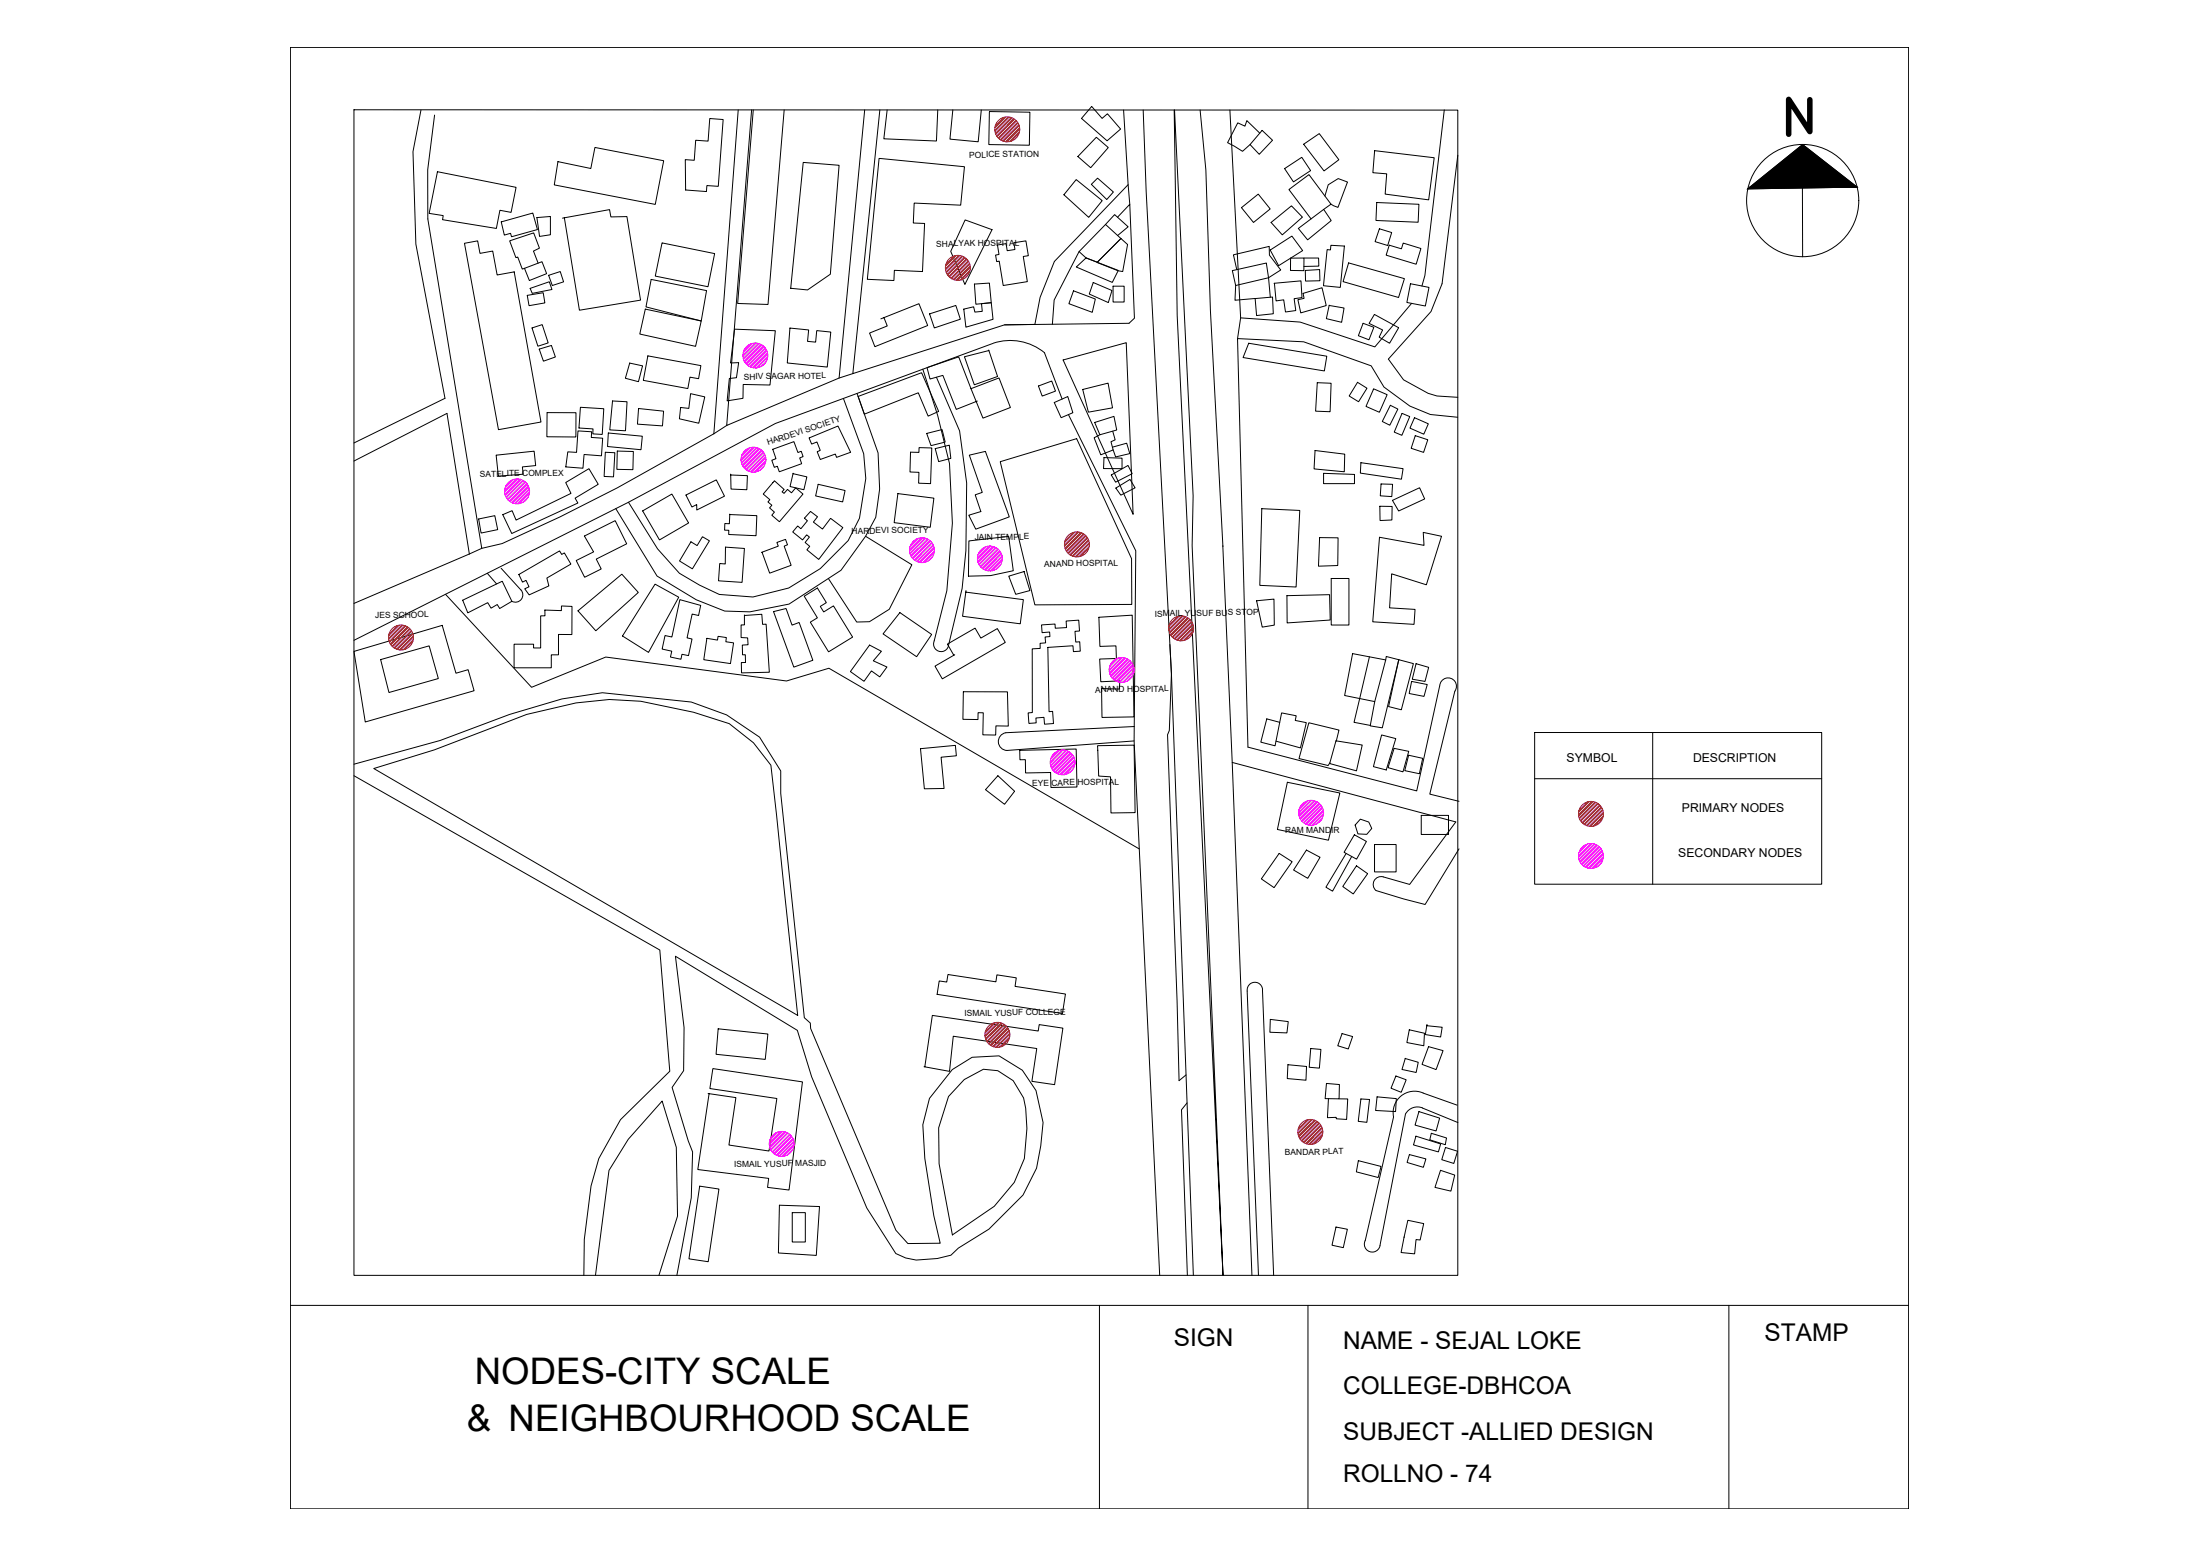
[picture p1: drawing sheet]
<svg xmlns="http://www.w3.org/2000/svg" width="841mm" height="594mm" viewBox="0 0 841 594" stroke-linecap="round" stroke-linejoin="round" font-family="sans-serif">
<!-- layer: 0 -->
<g fill="none" stroke="#000" stroke-width=".38">
<path d="M111 18.1h618.6v558.3h-618.6zM135.3 41.9l422 .2v445.1h-422zM160.9 42.1l-3 15.8 1.1 35.3 11.1 59-34.8 17M166.1 44l-2.6 20.8v18.8l20.7 125.9 7.8-1.8 22-10.2 22-11.1 36.9-20.7M271.3 45.3l5.2 .4-1.9 25.5-4.4-.3-.1 2.3-8-.6-.1-11.6 3.4 .2 .6-7.6 4.7 .3zM282.2 42l-9.3 123.7M287.3 42l-9.5 120.5 43-18.1 9.8-102.4M288 42l-6 73.9 11.6 .4 6.2-74.3M336.4 42l-10.4 100.7 58-18.6 47.6-.6 2.1-1.9-1.8-43.6-4.7 5M339.1 42l-1.2 11 20.1 .9 .5-11.9M364.3 42l-1.2 11.2 10.8 1 1.2-12.2M378.2 42.6l15.5 .3-.2 12.6-15.5-.3 .2-12.3"/>
<path d="M417.3 40.7l4 4.5 2-1.7 5.1 5.8-5.2 4.5-9.8-8.6zM419.1 52.4l4.6 4-6.7 7.7-5-4.3zM429.5 42l1.8 28.6-28.2 29.3-5.5 13.7-2 10.3-11.6 .2M437 42l1.2 31.2 9.6 184.2 8.4 229.8M448.9 42l1.1 78.5 17.5 366.7-11.8-278.7 .4-19-7.1-147.5M458.8 42l2.2 22.9 1.7 53.7 4.8 90.2M470.2 42l4.1 79.4M481.6 50.9l-5-4.8-.7 2.1-2.7-1.3-3.9 7.6 5.7 3.3 2.9-2.6M482.5 49.8l4 3.8-5.1 5.4-3.5-3.8zM498.4 55.1l5.9-4.1 7.5 10-5.6 4.3zM525.5 57.6l22.8 2.7-2.1 16.1-16.7-2.2 .6-7.8-5.3-.4zM552.1 42l-7.4 63.2-1.1 4.1"/>
<path d="M557.3 59.3l-6 49.1-4.3 10.6-16.3 18.2 5.8 7.9 9.4 5.2 3.4 1 8 .5M167.2 65.6l30.1 6-1.9 9.5-4.3-.8-1.3 7-20.6-3.4 .2-1.5-5.3-.9zM213.3 61.8l12.6 2.6 1.5-8.1 26.3 5.1-3.2 16.7-38.6-7.5zM307.1 62l13.7 1.1-3.4 41.7-8.7 6-6.4-.7zM336.1 60.5l-4.5 46.2 10.1 .5 .2-3.9 10.8 .4 .8-18.3-4.4-.2 .4-7.6 17.8 .8 1.4-14.7-32.4-3.2M411.4 68.6l10 8.1-5.2 6.3-9.5-8.6zM419.6 68.1l6 5.2-2.5 2.9-5.9-5.8zM431.3 70.6l.6 7.4M474.6 79.3l6.4-5.1 4.6 5.6-6.4 5.2zM491.1 64.4l6.5-4.3 3.4 5.1-6.5 4.3zM506 80l2.8-2-8.4-11.3-7.7 5.7 8.5 11.2M506.5 74.9l1.3-4.3 3.8-2.4 3.5 1.3-3.6 9.7-2.7-1.2"/>
<path d="M526.3 77.4l16.1 .6-.3 6.9-16.1-.7zM668.1 72.2l21-17 20.8 16.3zM689 71.8l.1 26.3M177.6 92.9l5-.9 .9 4.8 4.9-.9 1.6 9.2 6.6-1.2 10.2 57.3-16.2 3zM191.6 84.8l12.1-3.4 1.8 6.3-9.9 2.8-.4-1.4-2.4 .7zM205.2 83.1l5.2-.4v7l-4.1 .6zM215.7 83.2l5.8 35.3 23.4-3.8-5.2-32-6.2 .2-.5-2.8-18 3.2M253.1 92.8l-2.6 12.7 20.2 4 2.5-12.6-20-4.1M368.9 84l10.3 3.7-10.3 21-5.5-12.7zM381.3 93.6l.6 3.6-1.3 .2 .4 2.5 1-.1 1.5 9.3 9.2-1.5-1.5-9.6 1.9-.3-.9-5.7-4.6 .7 .4 2.6-3 .5-.4-2.7-3.2 .5M412.5 96.1l-9.5 18.5-.7 9.3M422.6 85.8l5.9 5.3-9 9.1-4.3-1.7-2.7-2.4z"/>
<path d="M422.6 85.8l3.5-3.8 5.2 4.6-4.1 3.4M428.5 91.1l2.6 2.3-1.9 10.3-1.7-.3-8.1-3.1zM485.6 95.5l8.3-5.3 4.1 5.5-9.2 5.8zM485.9 85l7.8-6.4 4.2 4.4-7.7 6.7zM493.4 98.6h5.1l-.1 4.8-5.1-.1zM496.3 87.3l9.7-7.3 2.9 4.3-9 7.3zM498.5 98.6h5.6l.1 3.1-5.8 .1M508.8 93.7l5.1 .3-1.5 15.8-6.5-.6 1.4-13.8 1.3 .1zM527.3 87.4l4.7 1.4-1.5 5-4.8-1.5zM531.1 93.7l4.6 1.4 .7-2.2 6.8 2-1.8 6.1-11.5-3.5zM200.5 102.5l6.7-2.5 1.8 4.5-6.6 2.7zM201.6 112.8l6.1-1 .6 3.9-6.1 1.1z"/>
<path d="M202.7 110.2l7.3-2.6 1 3-7.5 1.5zM205.7 100.5l-1.8-4.6 2.3-1.1-2.2-5.8-9.2 3 2.4 6.4 .7-.2 1.8 4.6 .8-.3M209.7 105.2l4.5-1.5 1.2 4-4.3 1.4zM246.7 118.1l21.4 4.5-2.2 9.7-21.3-4.7zM248.9 106.8l21.2 4.2-2 11.6-21.2-5.4zM355.4 119.9l10-3.2 1.7 5.2-9.9 3.4zM368.4 118.1l3.8-.9 .5 2 2.8-.3-.3-2.9 3.7-.4 .7 6.4-10.4 3zM372.5 108.5l5.7-.4 .7 7.5-5.8 .6zM410.4 111.1l8.3 3.1-1.2 5.1-8.9-3.3zM411.5 102l3.7-3.5 12.3 4.8-2.3 4.6zM417.9 107.9l7.2 3.1-1.4 4.6-7.3-3.3zM425.5 109.3h4.2v6.1h-4.2z"/>
<path d="M471.1 103.4l1.3 5.7 12.5-3-.8-5.6-12.9 2.9M472.4 109.1l-.3 5.6 7.7-.7M472.8 103l-1.3-5.6 13.7-3.3 .1 3.4 4.3 5.7-4.7 2.9 .7 7.5M479.7 114.1l6.8-.6 .3 6.4-6.4 .7-.6-6.5M487.1 108.2l10.2-.9 .4 6.4-3 .4 .7 4.5-4 .6-.7-4.7-2.9 .5-.6-6.8M498.2 112.1l7.2-2.2 1.6 6.8-9.7 2.8-1.1-5 2.3-.5zM499 103.3l5.5-.3 .1 4.3-5.5 .1zM508.1 116.6l-1.1 5.1 5.9 1.4 .9-5.4-5.7-1M515.5 100.4l21.4 6.1-2.3 7.2-21.2-6.1zM539.2 108.4l7.1 1.4-1.4 7.1-7.1-1.3zM539.6 115.9l-14 16.6-28.6-9.5-22.7-1.6M203.4 125.3l3.9-1.3 2.3 7-4 1.3z"/>
<path d="M206.1 133.4l4.7-1.4 1.5 4.4-4.6 1.6zM240.7 138.7l4.9 1.1-1.5 6-5-1.3zM247.7 136l20.2 3.7-.8 5-3.3-.6-.9 4.3-17-3.1zM280.8 125.8l15.6 .6-2 20.7-10.3-.2-.1 5.3-6 .9 .8-8.5 2.7-.3 .9-5.8-3.1 .2zM302 125.3l7.1 .8-.4 4.3 3.1 .3 .4-4.4 5.4 .6-1.4 13.3-15.2-1.5zM337.9 121.4l1.3 3.1-6.8 2.7 2 5.2 20.2-8-3.3-8.4-14.6 5.8M378 133.7l3.4 10.1-8.9 3.2-3.8-10.7 9.3-2.4M379.5 131.2l-83.1 30.6-56.1 30.1-105 52.7M379.7 131.1a20.7 20.7 0 0 1 19.6 3.7M399.3 134.8l6.7 17.7M406.4 137.5l24.1-6.6 2.7 65.6zM474.3 121.4l-1.2 8"/>
<path d="M477.4 131.1l29.8 5-.9 5.6-31.1-5.1zM521.1 123.5l4.1 1.5-1.9 4.8-4-1.5zM525.4 120.1l9.3 5.1-3.5 5.9-4-2.3 1.3-2.7-5.1-2.5zM209.1 157.6v9.3h11l.1-9.2-11-.1M221.9 155.6l8.9 .6-.6 9.8-3.6-.2 .1-1.9-5.4-.4zM234.2 153.2l5.5 .3-.6 11.1-6-.4zM244.1 156.1l9.6 1-.4 5.6-9.6-.7zM264 150.4l5.4 1.2-2.3 10.1-7.4-1.7 .6-4.3 3 .3zM322.4 152.2l7.8 21.1 .8 9.5-2.4 15.2-4.4 8.5-10.6 10.7-12.1 7.4-13.7 3.5-12.8-1-7.6-3.6-7.7-4.5-8.3-9.3-11.1-17.8M326 142.7l-5.2 1.7M327.6 150.3l8.1 22.7 .6 13.8-1.5 10.8-3.9 7.3-9.4 13-19.9 12.9-14.9 3-9.7-.3-10.8-4.4-15-9-15.8-25.8M328.1 151.5l24.2-9.1 6.5 14.8-4 1.8-3.8-8.9-20.6 8.1z"/>
<path d="M352.8 141l5.7 17.7 4.5 18.4 1.1 22.8-2.1 25.8-4.8 19.1a2.88 2.88 0 0 0 1.6 4 2.88 2.88 0 0 0 3.8-2.1l5.2-21.9 1.4-14.4 .3-25.8-2.7-20-8.8-20.5M371.2 148.5l10.7-4.1 4.4 11.3-10.5 4.1-9.3-23.5-12.1 4.1 1.1 4.4 4.9-1.4 5.2 13 8-3.2M397 147.5l5.1-1.9 1.4 3.8-5.1 1.9zM403 153.8l5.2-2.3 1.9 6.2-4.4 1.9zM408.4 158.4l25.8 52-.7 72.7 9.8 204.1M413.9 148.8l2.2 8.7 9.2-1.7-1.7-9.4-9.8 2.4M503.6 146.2l5.3 .2-.4 10.9-5.6-.2zM519 146l3.6 2.3-3.2 5.2-3.6-2.2zM525.1 148.5l5.2 2.3-3 6.7-5.1-2.2zM531.5 154.8l2.9 1.5-3.1 6.2-2.9-1.5zM536 158l2.9 1.2-3 7.1-2.9-1.2zM540.8 159.5l-1.8 4.1 5.3 2.3 1.7-4-5.3-2.3"/>
<path d="M557.2 159.4l-10.4-1-7.8-3.3-9.9-7.2-4.9-8.1-25.8-9.2-25.3-1.2 4 156 64.5 16.8 8.7-40.1M135.3 176.1l35.6-18.2 8.5 53.8M189.8 173.9l14.4-1.5 .6 5.5-5.1 .5 .3 2.8-9.5 .7zM221 164.6l5.2 .4-.2 2.1 4.4 .3-.5 6.7-6.6-.5-.4 5.3-6.6-.5 .8-5.8 3.3 .2zM231.4 172.8l3.6 .2-.5 9.2-3.6-.2zM232.6 165.4l12.9 1.3-.5 5.1-12.7-1.2zM236 172.3l6.1 .2-.2 6.9-6.1-.1zM277.8 162.5l-4.9 3.2M295.4 171.6l8.1-2.9 1.5 4.2 1.3-.5 .7 2-1.3 .5 .8 2.3-8.6 3-.7-2.1-1.2 .4-1-2.7 1.6-.6zM309.4 167.3l11-4.5 4.8 10-5.4 1.9-.5-1.2-5.7 2-1.2-2.9 1.2-.5-1.3-3.2-2 .8-1-2.4M348.1 172.7l-.2 7.6 3.4 .2-.1 4.1 4.5 .2 .5-13.7-4.9-.1v1.8l-3.2-.1M354.3 165.6l5.8-1.5 1.2 4.8-5.4 1.4z"/>
<path d="M357.5 171.4l5.4-1.3 .6 5-4.7 1.2zM370.6 173.9l6.1-1.4 9.1 25-12.8 4.7-2.7-5.4 4.7-1.4-2.2-6.4 2.7-.9zM382.4 176.4l29.2-8.8 21 45.8 .1 17.5-37.1 .2zM418.5 161.4l7.3-2.3 1.1 5.2-6.4 1.8zM422 174.8l6.9 .2v4.1l-7-.1zM425.3 170.8l5.4-1.5 1.2 4-5.4 1.3-1-2.7M425.4 164.7l.9 3.3-1.6 .8 .8 3.1-4.7 1.9-2.5-6.6 2.2-1.1M502.7 172.1l11.4 1.4-.2 6.7-11.6-1.1zM520.2 176.8l16.2 2.3-.7 4-15.7-2.4zM541 166.4l4.8 1.6-1.6 4.8-4.7-1.5zM183 198.3l6.2-1.3 1.1 5.3-6.4 1.4zM192.2 196.6l3.6-1.5 1.5 3.6 21-10.2-2-4.2 8.8-5.2 3.6 5.9-8.8 5.3 1 1.9-25.3 11.6z"/>
<path d="M245.7 195.2l11.2-6.4 6.3 11-11.1 6.5zM262.2 189.1l11.6-5.8 3.2 6.3-10.6 5.2-.1-2-1.8 .9zM279 196.4l-.2 3.7-1.7-.1-.1 2.6h1.6v1.6l10.4 .5 .3-7.7-10.3-.4M279.3 181.1l.2 5.7 6 .3 .2-5.4-6.3-.2M296.1 183.7l3.7 3.3-.8 .9 .7 .6 1.3-1.5 1.6 1.3 1.6-1.9 2.8 2.4-9 10.5-3-2.5 1.1-1.1-1.9-1.7 .9-1-1.5-1.2 .7-.9-2.5-2.1zM303.2 180.8l-1.2 5.1 5.3 1.2 1.2-4.9-5.3-1.2M309.9 195.4l2.6 2-1.5 2.1 3.4 2.6 3.1-4.1 4.7 3.6-9.2 12.1-4.5-3.7 1.1-1.3-1.8-1.5 1.6-2-1-.9-1.6 2-3.8-3.1 1.9-2.3 1.3 1.1 2.5-3-1.2-1zM312.8 185l10.3 2.4-1 4.4-10.3-2.3zM343.3 188.6l13.7 1.7-1.4 11.2-13.8-1.8zM424.8 181.5l6.4-3.7 1.6 3.2-6.3 3.2zM426.6 186.5l5.4-3.3 1.9 3.2-5.4 2.8zM482.4 194.3l14.5 .7-1.4 29.3-13.9-.7z"/>
<path d="M506 180.8l11.8 .5v3.5h-11.8zM527.5 193.4l4.7 .1-.1 5.2-4.5 .2zM528 184.9l4.4 .1-.3 4.7-4.4-.3zM532.3 191.2l10.4-4.9 1.9 4.3-9.9 4.6zM179.4 211.7l-44.1 18.8M184.2 209.5l-4.8 2.2M186.3 219l3.5 4.1M191.6 217.1l7.5 8.3M198.3 219.5l15.6-9 .8 1.3 1-.6 2.5 4.3-9.1 5.3 .7 3-7.5 3.5-1.7-2.4 1.6-.7-1.1-2.5-1.4 .7zM223.4 204.8l11.8-5.9 4.4 8.9-11.7 5.8 1.9 3.8-6.3 3.1-3.2-6.3 6.6-3.4zM264.1 207l2.4 1.4 2-3.4 2.7 1.6-6.5 10.7-4.9-3zM277.3 209l7.3 .5-.9 13-9-.6 .4-6.6 2.2 .2z"/>
<path d="M291.3 211l2.9 8 8.2-3-2.6-7.4 1.2-.5-.7-2-3.3 1.1 .5 1.4-6.3 2.4M330.9 204.9l17.7 10.9-8.6 17-7.6 4.7-4.9 .1-10.8-16.6M370.4 206.7l15.2-1.8 1.8 13.1-8.8 1.9-8.4 .2zM391.5 218.3l2.2 7.3-5.4 1.5-2.7-7 6-1.8M467.5 208.5l3.6 82.8 7.5 195.9M504.5 205.4l7 .1-.1 10.6-7.4 .2zM527.4 205.3l17 3.1-.3-5 7 1.5-5.8 18.5-13.3-4.2-.8 13 9.7 .6-.3 5.7-15.8-.9zM170.3 227.1l32.9 35.5 28.4-11.6 69.1 9.2 16.2-4.9 118.6 69M176.9 229.3l15.1-7.2 3.7 7.6-4.7 2.8-.9-1.5-2.4 1.4-1.2-2.2-7.7 3.9zM199.1 225.4a2.82 2.82 0 0 1 .2 3.6 2.82 2.82 0 0 1-3.6 .7M208.3 233.1l6.3 .2v-1.8l4.1 .2-.1 10.7h-5.1v7.8h-2.8v4.9h-14.2v-9h7.5v1.5h2.7v-12.3h1.6zM221 233.4l16.7-14 6.3 6.9-16.2 14.7z"/>
<path d="M250.4 223.2l9.1 5-11.6 21-9.9-6.2zM259.9 229.1l8 2.2-.8 3.8-2.5-.5-1.9 9.1 1.9 .4-1.4 6.4-2.5-.5-.4 1.9-4-.9 .5-2.2-3.7-.8 1.1-5.2 2.7 .6zM284.6 234.9v3.8h-1.3v4.9l2.5 .1 .2 2.6-2.2 .2 .1 3.7 1-.1 .1 3h-1.6l.1 4 10.6-.3-1.2-18.4-1.4 .1-.3-3.8-6.6 .4M295.7 233.7l4.8-1.2 2.3 6.3 2.7-1 5.2 14.5-7.2 2.6zM307.4 227.8l5.1-3.2 3.4 5.6-2.3 1.5 1.3 2.1 3.7-2.3 7.3 11.9-9.1 5.6-7-11.3 2.7-1.7zM344 234l12.2 8.4-5.8 8.5-12.8-8.7zM369.3 225.6l-1.3 9.8 22 2.9 1.2-9.2-22-2.9M398.2 238.7l5.1-.3 .1 1.6 4.3-.2-.1-2.5 4.8-.4 .3 4.2-1.8 .1 .3 4.1 1.6-.1 .2 3.6-2.6 .1-.2-2.2-9.6 .6 .4 24.6 1.4-.1 .3 4.6-3.4 .3-.2-2.6-3.1 .2 .1 1.9-2.8 .2-.3-4 1.6-.2v-24.3l3.1-.2-.1-1.9 2.1-.2-.2-2.2 1.9-.2-.2-1.7-2.8 .2zM420.1 235.8l12.7-.8 .7 38.9-12.2 .2-.2-11.1 6.8 .3 .2-3.2-7.3 .4-.4-8.7 6.4-.2-.2-4.9-6.1 .3zM480.4 229.5l6.6-.6 .1 9.9-4.6 .8zM492 227.6l16.3-.4 .2 9.7-16.4 1.1zM508.9 221h6.8v17.8h-6.8z"/>
<path d="M135.3 248.9l33.8-10 5.2 18.3 4.7-1.4 2.2 8.1-41.6 11.9zM145.5 252l18.6-5.3 3.5 12.5-18.9 5.4zM270.2 243.9l4.1 .6 .2-1.4 3.2 .5-.2 1.6 2.9 .4-1.2 7.9-10.2-1.5zM332.4 246.5l4.5 2.3-3 3.7 5.2 2.3-2.8 3.8-3.2-2.3-2.8 4-5.2-3.7zM365 250.1l-7.6 4.4 2.8 4.9 24.1-14-3-5.3-6.3 3.7-2.2-3.8-10.6 6.1 2.4 4.2M447.2 246.2l.6 11.2-.8 21.7-.7 1.6 3.7 101.6 .7 30.6 2.7-2.2M517.1 249.7l12.6 2.4-4.2 15.9-11.5-2.3zM523.5 250.9l-5.9 25.1 6.2 1.1M529.7 252.1l.2-1.3 4.8 1.2-6.3 26.1-4.6-.8 1.7-9.3M534.7 252l5.6 1.5-4.6 17.7-4.9-1.3zM541.3 253.6l4.9 1.4-1.4 5.3-4.9-.8zM368.3 264.3h16.8l.4 13.1-4.8-.1-.1 3.5-4.9-.1 .2-8.4h-2v2.6l-5.8-.1z"/>
<path d="M433.6 277.6l-49.1 2.3a3.4 3.4 0 0 0-2.8 3.6 3.4 3.4 0 0 0 3.3 3.2l48.5-3.6M484.3 274.6l4.9 1.4-1.8 8.9-5.4-1.4zM489.2 276l.7-3.6 5.6 1.1-.4 1.7 4.3 .9-2.3 9.6-9.3-2.5M539.6 260.3l6 1.2-1.2 4.6-5.7-1.1zM550.4 262.1a3.2 3.2 0 0 1 4.3-2.9 3.2 3.2 0 0 1 1.4 4.9l-9.5 39.3 11.2 2.7M586.7 279.9h109.7v57.9h-109.7zM631.8 279.9v57.9M135.3 292l32.9-9.1 26.6-9.9 20-6 15.5-2.3 34 3.5 13.5 4.9 12.6 8.5 8.1 12.9v8.6l9 85.7 2.3 2 .1 2.1 32.6 77.1 4.6 5.1 12.3-.1-2.4-10.6-3.5-21.8-.7-12.9 2.5-10.1 8.7-11 7.6-4.7 10.3-.5 8.9 5.5 5.2 7.7 2.8 12.3-.9 8.9-1.6 8.5-5.2 10.3-13 13-11.7 7.2-2.9 2.7-5.2 1.3-8.1 .6-4-.8-3.8-1.7-11-17.4-21.1-50.1-5.5-17.8-46.6-28.3 3.3 27.3-.2 16.5-4.4 6.3 6.2 20.5 1.7 4.2-.5 17.5-5.5 29.6M135.3 296.4l116.9 66.6 3.8 46.3-18.8 18.5-8.3 14.8-3 10.5-2.5 20.4-.2 13.7M142.9 293.6l23.1-7.1 35.3-13.5 18.9-4.5 12.7-1.3 12.1 .7 20.1 4.2 13.7 4.4 9.3 7.3 6.6 8.5 10.2 95.6zM351.8 286l13.4-1.2 .4 3.9-5.8 .6 1.1 11.9-7.5 .2zM381.5 296.4l6.4 5.9-3.9 5-7.3-5.6z"/>
<path d="M389.8 286.7l21.6-.5 .3 14.5-9.9 .1-.2-5.7-9.5 .2-.1-5.1-2.1 .1zM419.6 284.9l13.9-.2 .4 25.8-9.2 .1-.2-13.8-4.5-.3zM471.1 291.3l85.4 22.7-17.6 23.9-10.1-2.9a3 3 0 0 0-3.5 1.5 3 3 0 0 0 .7 3.7l10.6 3.2 8.2 2.2 13-21.3M492.1 298.9l20.1 4.1-4.4 18-19.5-4.1zM510.7 283l10.1 1.6-2.2 9.9-10.3-2.8zM510.9 283.1l1-4.2-11.5-2.8-3.8 13.7 11.1 2.7 .7-1.1M528.2 280.8l5.4 1.4-3.7 12-4.9-1.3zM532.9 285.9l5.6 1.1-2.2 7.9-5.7-1.6zM538.5 288.5l5.4 1.2-1.3 5.9-5.6-1.2zM586.7 297.5h109.7M517.8 318.9l4.6 2.6-3.8 6.7-4.8-2.6zM520 313l3.3 1.1 1.1 2.4-1.9 2.3-3.4-.2-1.1-3.4z"/>
<path d="M543.3 311.5h10.4v7.3h-10.4zM489 326l5 3.2-6.9 9.9-4.9-3.3zM499.4 324.8l5.2 2.7-4.7 8.1-5.4-3.2zM514.6 326l-7.7 12.9 2.5 1.6 7.3-13.3M518.6 330.8l4.2 3-5.5 7.7-4-2.8zM525.5 322.7h8.2v10.4h-8.2zM359 374.8l2.9 .4 .5-2.9 18.3 2.8 .4-2.7 7.4 1.2-.5 3.2 19.3 3-1.1 7.4-48-7.3zM274.5 393.1l19.1 1.9-1.1 9.7-18.8-1.9zM485.6 389.5l6.9 .8-.5 4.3-6.5-.2zM513.1 394.9l4 1.1-1.7 4.8-4-1.3zM538.7 393.4l5.8 1.3-.2 4.8-6.5-1.2zM545.5 391.4l-.6 3.9 5.8 .9 .6-3.7-5.9-.6"/>
<path d="M546.1 399.9l5.6 1.5-2.7 7.2-5.4-2zM270.7 417.8l10.6 1.5-2.6 18.2 15.3 2.2 3-20-25.6-3.8 1.1-7.7 34.3 5.1-5.2 41.3-8.2-1 .4-3.4-27-3.4 4.3-29M353.2 407.5l9.8 1.8 1.4-13.4 31.9 4.7-1.8 12.5 8.7 1.3 3.1-21.6-9-1.4-.4 2.5-40.5-6-2.9 19.7M368.6 412.4l7.3-3.9 5.5 .6 5.9 3.8 4 6.6 .8 3.9 .5 7.8-1 11.4-3.9 9.1-7.6 9.2-16 10.9-5.1-27.2-.2-13.7 3.8-12zM492.4 406.8l7.1 .6-.2 5.3-7.2-.6zM501.1 400.6l3.9 .3-.6 7.2-3.9-.4zM507.1 413.9l4.9 .4-.1 5.5-5.3-.1zM507.8 419.7l-.3 7.3 3.3-.1 .1 .5 3.9 .3 .4-7.9h-3.3M520.2 419.8l3.4 .3-1.1 8.7-3.3-.4zM526.4 419l7.4 .7-.3 5-7.6-.4zM533.6 411.1l4 1.4-1.9 4.8-3.9-1.6zM537.2 404.3l-1.2 4.3 5.4 1.1 .8-3.9-5-1.4"/>
<path d="M544 417.6l13 4.6M544 417.6a8.2 8.2 0 0 0-11.3 9.1l-10.8 47.3M453.8 421.4l-2.1 2.6 2.2 63.2M537.3 425.5l-9.7 50.4a3 3 0 0 1-4 2.3 3 3 0 0 1-1.7-4.2M537.4 425.5a5.2 5.2 0 0 1 6.4-2.2l13.5 5.6M541.3 434.1l9.4 2.9-.8 3.1-9.5-2.7zM542.4 424.7l7.9 2.5-1.3 4.9-8.1-2.3zM547.2 433l5.8 1.7-.5 2.6-5.9-1.8zM552.6 438.4l4.6 1.4-1.4 4.7-4.6-1.5zM267.5 453.2l7.3 1.1-4.1 27.7-7.3-1.1zM519.3 443.4l8.7 2.2-1.1 4.3-8.4-2.2zM538.8 441.1l6.3 1.7-1 3.2-6.2-1.9z"/>
<path d="M550.7 447.1l5.4 1.8-1.4 6.2-6.1-1.5zM298 460.4l15.3 .6-1.2 18.6-14.5-.9zM302.9 463.3h5v11.2h-5zM510.7 468.8l4.4 .8-1.6 7.1-4.3-1zM538.2 466.2l6.1 1.3-1.4 6.2-1.6-.1-.5 5.4-5.2-.5zM111 498.7h618.6M227.6 487.2l5.2-40 7.4-11.9 12.9-14.6 5.4 17.6 .5 26.3-7.1 22.6M420.3 498.7v77.7M481.1 487.2l-4.3-108.6a2.94 2.94 0 0 1 2.6-3.3 2.94 2.94 0 0 1 3.3 2.8l4.2 109.1M500 498.7v77.7M660.9 498.7v77.7"/>
<circle cx="689.1" cy="76.6" r="21.4"/>
</g>
<g fill="none" stroke="#991b1e" stroke-width=".38">
<path d="M383.8 44.9l-3.4 3.3M384.4 44.7l-4.1 4.1M385.4 44.7l-5.1 5.1M385.8 44.7l-5.5 5.5M386.6 44.9l-6.1 6.1M386.9 45.1l-6.2 6.2M387.5 45.4l-6.5 6.5M387.8 45.6l-6.6 6.6M388.3 46l-6.7 6.7M388.5 46.3l-6.7 6.6M389 46.8l-6.6 6.6M389.1 47.1l-6.4 6.5"/>
<path d="M389.5 47.7l-6.2 6.2M389.6 50.9l-3.1 3.1M389.6 48l-6 6M389.7 50.2l-3.9 3.9M389.8 48.8l-5.4 5.4M389.8 49.3l-5 4.9M364.9 97.8l-3.4 3.3M365.5 97.6l-4 4.1M366.5 97.6l-5.1 5.1M366.9 97.6l-5.4 5.5M367.7 97.9l-6.1 6M368 98l-6.2 6.2"/>
<path d="M368.7 98.3l-6.6 6.5M368.9 98.5l-6.6 6.6M369.5 98.9l-6.8 6.7M369.7 99.1l-6.8 6.8M370.1 99.7l-6.6 6.6M370.3 100l-6.6 6.5M370.6 100.6l-6.2 6.2M370.7 103.8l-3.1 3.1M370.7 101l-5.9 5.9M370.9 103.2l-3.9 3.8M370.9 101.7l-5.4 5.4M370.9 102.1l-5 5"/>
<path d="M410.4 203.4l-3.4 3.3M411 203.3l-4.1 4M412 203.2l-5.1 5.1M412.4 203.3l-5.4 5.4M413.1 203.5l-6 6M413.5 203.6l-6.2 6.2M414.1 203.9l-6.5 6.6M414.4 204.1l-6.6 6.7M414.9 204.5l-6.7 6.8M415.2 204.8l-6.8 6.7M415.6 205.3l-6.6 6.6M415.8 205.6l-6.5 6.5"/>
<path d="M416.1 206.2l-6.2 6.2M416.2 206.6l-6 5.9M416.2 209.4l-3.1 3.1M416.4 207.4l-5.4 5.3M416.4 208.8l-3.9 3.9M416.4 207.8l-4.9 5M152 239l-3.3 3.3M152.6 238.9l-4 4M153.6 238.8l-5.1 5.1M154 238.9l-5.4 5.4M154.8 239l-6 6.1M155.1 239.2l-6.2 6.2"/>
<path d="M155.8 239.5l-6.6 6.6M156.1 239.7l-6.7 6.6M450.3 235.5l-3.4 3.3M450.9 235.4l-4.1 4M451.8 235.3l-5 5.1M452.3 235.4l-5.5 5.4M453 235.6l-6 6M453.4 235.7l-6.3 6.2M454 236l-6.6 6.6M454.3 236.2l-6.7 6.7M454.8 236.6l-6.7 6.8M455.1 236.8l-6.8 6.8"/>
<path d="M455.4 237.4l-6.6 6.6M455.6 237.7l-6.5 6.5M455.9 238.3l-6.1 6.2M456.1 238.7l-6 5.9M456.2 239.4l-5.3 5.4M456.3 239.9l-5 4.9M156.6 240.1l-6.8 6.8M156.8 240.4l-6.7 6.7M157.2 240.9l-6.6 6.6M157.4 241.2l-6.5 6.5M157.7 241.8l-6.2 6.2M157.8 242.2l-5.9 5.9"/>
<path d="M157.8 245l-3.1 3.1M158 244.4l-3.9 3.9M158 242.9l-5.4 5.4M158 243.4l-4.9 5M456.1 241.5l-3.2 3.1M456.2 240.9l-3.9 3.9M606.9 306.4l-3.3 3.3M607.5 306.3l-4 4M608.5 306.2l-5.1 5.1M608.9 306.3l-5.4 5.4M609.7 306.4l-6.1 6.1M610 306.6l-6.2 6.2"/>
<path d="M610.7 306.9l-6.6 6.6M610.9 307.1l-6.6 6.6M611.5 307.5l-6.8 6.8M611.7 307.7l-6.7 6.8M612.1 308.3l-6.6 6.6M612.3 308.6l-6.5 6.5M612.6 309.2l-6.2 6.2M612.7 312.4l-3.1 3.1M612.7 309.6l-5.9 5.9M612.9 311.8l-3.9 3.9M612.9 310.3l-5.4 5.4M612.9 310.8l-4.9 5"/>
<path d="M380 390.8l-3.3 3.3M380.6 390.6l-4 4.1M381.6 390.6l-5.1 5.1M382 390.6l-5.4 5.5M382.8 390.8l-6.1 6.1M383.1 391l-6.2 6.2M383.8 391.3l-6.6 6.5M384 391.5l-6.6 6.6M384.6 391.9l-6.8 6.7M384.8 392.2l-6.7 6.7M385.2 392.7l-6.6 6.6M385.4 393l-6.5 6.5"/>
<path d="M385.7 393.6l-6.2 6.2M385.8 396.8l-3.1 3.1M385.8 393.9l-5.9 6M386 396.2l-3.9 3.8M386 394.7l-5.4 5.4M386 395.2l-4.9 4.9M499.7 427.9l-3.4 3.3M500.3 427.8l-4.1 4M501.2 427.7l-5 5.1M501.7 427.8l-5.5 5.4M502.4 428l-6 6M502.8 428.1l-6.3 6.2"/>
<path d="M503.4 428.4l-6.6 6.6M503.7 428.6l-6.7 6.7M504.2 429l-6.8 6.8M504.4 429.2l-6.7 6.8M504.8 429.8l-6.6 6.6M505 430.1l-6.5 6.5M505.3 430.7l-6.2 6.2M505.4 431.1l-5.9 5.9M505.4 433.9l-3.1 3.1M505.6 431.8l-5.3 5.4M505.6 433.3l-3.9 3.9M505.6 432.3l-4.9 4.9"/>
<circle cx="385.1" cy="49.4" r="4.8"/>
<circle cx="366.2" cy="102.3" r="4.8"/>
<circle cx="411.7" cy="208" r="4.8"/>
<circle cx="153.3" cy="243.6" r="4.8"/>
<circle cx="451.5" cy="240" r="4.8"/>
<circle cx="608.2" cy="310.9" r="4.8"/>
<circle cx="381.3" cy="395.4" r="4.8"/>
<circle cx="500.9" cy="432.4" r="4.8"/>
</g>
<g fill="none" stroke="#f0f" stroke-width=".38">
<path d="M286.7 131.5l-2.3 2.3M287.5 131.3l-3.3 3.3M288.6 131.1l-4.6 4.6M289.1 131.1l-5.1 5.1M289.9 131.2l-5.8 5.8M290.3 131.3l-6.1 6.1M290.9 131.6l-6.4 6.4M291.2 131.8l-6.5 6.5M291.8 132.2l-6.8 6.7M292 132.4l-6.7 6.7M292.5 132.9l-6.7 6.7M292.7 133.2l-6.6 6.6"/>
<path d="M293 138.1l-2.1 2M293 133.8l-6.3 6.3M293.2 134.1l-6.3 6.2M293.4 134.8l-5.7 5.7M293.4 136.6l-3.9 3.9M293.5 135.2l-5.4 5.4M293.5 136.1l-4.5 4.5M286 171.3l-2.3 2.3M286.8 171l-3.4 3.4M287.9 170.8l-4.6 4.7M288.3 170.8l-5 5.1M289.2 171l-5.8 5.7"/>
<path d="M289.5 171.1l-6 6M290.2 171.4l-6.4 6.4M290.5 171.5l-6.6 6.6M291.1 171.9l-6.8 6.7M291.3 172.2l-6.7 6.7M291.7 172.7l-6.7 6.7M291.9 172.9l-6.6 6.6M292.2 177.8l-1.9 2M292.3 173.5l-6.4 6.4M292.5 173.8l-6.2 6.2M292.7 174.6l-5.7 5.6M292.7 176.4l-3.9 3.9"/>
<path d="M292.7 174.9l-5.3 5.4M292.8 175.9l-4.5 4.5M195.7 183.4l-2.3 2.3M196.4 183.1l-3.3 3.4M197.5 183l-4.6 4.6M198 183l-5.1 5M198.8 183.1l-5.7 5.8M199.2 183.2l-6.1 6M199.8 183.5l-6.4 6.4M200.1 183.7l-6.5 6.5M200.7 184.1l-6.7 6.6M200.9 184.3l-6.7 6.7"/>
<path d="M201.4 184.8l-6.7 6.7M201.6 185l-6.6 6.7M201.9 189.9l-2 2M201.9 185.6l-6.3 6.4M202.1 186l-6.2 6.1M202.3 186.7l-5.7 5.7M202.4 188.5l-3.9 3.9M202.4 188l-4.5 4.5M202.4 187.1l-5.4 5.3M350.4 205.9l-2.3 2.3M351.2 205.6l-3.4 3.3M352.3 205.4l-4.6 4.6"/>
<path d="M352.7 205.5l-5 5M353.5 205.6l-5.7 5.8M353.9 205.7l-6 6M354.6 206l-6.4 6.4M354.9 206.1l-6.6 6.6M355.4 206.5l-6.6 6.7M355.7 206.7l-6.7 6.8M356.2 207.2l-6.7 6.7M356.3 207.5l-6.6 6.7M356.6 212.4l-2 2M356.7 208.1l-6.4 6.4M356.8 208.4l-6.1 6.2"/>
<path d="M357.1 209.2l-5.7 5.7M357.1 209.5l-5.3 5.4M357.1 211l-3.9 3.9M357.2 210.5l-4.5 4.5M376.4 209.1l-2.3 2.3M377.1 208.8l-3.3 3.3M378.3 208.6l-4.7 4.7M378.7 208.6l-5.1 5.1M379.5 208.8l-5.7 5.7M379.9 208.9l-6 6M380.5 209.2l-6.3 6.3M380.9 209.3l-6.6 6.6"/>
<path d="M381.4 209.7l-6.7 6.7M381.7 209.9l-6.8 6.8M382.1 210.4l-6.7 6.7M382.3 210.7l-6.6 6.6M382.6 215.6l-2 2M382.7 211.3l-6.4 6.4M382.8 211.6l-6.2 6.2M383 212.3l-5.7 5.7M383.1 214.2l-3.9 3.9M383.1 212.8l-5.3 5.3M383.2 213.6l-4.6 4.6M426.7 251.7l-2.3 2.3"/>
<path d="M427.5 251.4l-3.3 3.3M428.6 251.2l-4.6 4.6M429.1 251.2l-5.1 5.1M429.9 251.4l-5.7 5.7M430.2 251.4l-6 6.1M430.9 251.7l-6.4 6.4M431.2 251.9l-6.5 6.6M431.8 252.3l-6.7 6.7M432 252.5l-6.7 6.8M432.5 253l-6.7 6.7M432.7 253.3l-6.6 6.6M433 258.2l-2 2"/>
<path d="M433 253.9l-6.4 6.4M433.2 254.2l-6.2 6.2M433.4 254.9l-5.7 5.7M433.5 255.3l-5.4 5.4M433.5 256.8l-4 3.9M433.5 256.2l-4.5 4.6M404.2 287l-2.3 2.2M404.9 286.7l-3.3 3.3M406 286.5l-4.6 4.6M406.5 286.5l-5 5.1M407.3 286.6l-5.7 5.8M407.7 286.8l-6 6"/>
<path d="M408.4 287l-6.4 6.4M408.7 287.2l-6.6 6.5M409.2 287.6l-6.7 6.7M409.5 287.8l-6.8 6.7M409.9 288.3l-6.7 6.7M410.1 288.6l-6.6 6.6M410.4 293.5l-2 2M410.5 289.2l-6.4 6.4M410.6 289.5l-6.2 6.2M410.9 290.2l-5.8 5.7M410.9 290.6l-5.3 5.4M410.9 292l-3.9 4"/>
<path d="M410.9 291.5l-4.4 4.5M499.2 306.2l-2.3 2.3M499.9 305.9l-3.3 3.4M501 305.8l-4.6 4.6M501.5 305.8l-5 5M502.3 305.9l-5.8 5.7M502.7 306l-6 6M503.4 306.3l-6.4 6.4M503.7 306.4l-6.6 6.6M504.2 306.9l-6.7 6.6M504.5 307.1l-6.8 6.7M504.9 307.5l-6.7 6.8"/>
<path d="M505.1 307.8l-6.6 6.6M505.4 312.7l-2 2M505.5 308.4l-6.4 6.4M505.6 308.8l-6.2 6.1M505.9 309.5l-5.8 5.7M505.9 309.9l-5.4 5.3M505.9 311.3l-3.9 3.9M505.9 310.8l-4.4 4.5M606.2 322.7l-2.3 2.4M606.9 322.4l-3.3 3.4M608 322.3l-4.6 4.6M608.5 322.3l-5.1 5"/>
<path d="M609.3 322.4l-5.7 5.8M609.7 322.5l-6.1 6M610.3 322.8l-6.4 6.4M610.6 323l-6.5 6.5M611.2 323.4l-6.7 6.7M611.4 323.6l-6.7 6.7M611.9 324.1l-6.7 6.7M612.1 324.3l-6.6 6.7M612.4 329.3l-2 2M612.5 324.9l-6.4 6.4M612.6 325.3l-6.2 6.2M612.8 326l-5.7 5.7"/>
<path d="M612.9 327.9l-3.9 3.9M612.9 327.3l-4.5 4.5M612.9 326.4l-5.4 5.4M296.8 432.7l-2.3 2.3M297.5 432.4l-3.3 3.4M298.6 432.3l-4.6 4.6M299.1 432.3l-5.1 5M299.9 432.4l-5.8 5.7M300.3 432.5l-6 6M301 432.8l-6.5 6.4M301.3 432.9l-6.6 6.6M301.8 433.4l-6.7 6.6"/>
<path d="M302.1 433.6l-6.8 6.7M302.5 434.1l-6.7 6.7M302.7 434.3l-6.6 6.6M303 439.2l-2 2M303.1 434.9l-6.4 6.4M303.2 435.3l-6.2 6.1M303.4 436l-5.7 5.6M303.5 436.4l-5.4 5.3M303.5 437.8l-3.9 3.9M303.5 437.3l-4.4 4.5"/>
<circle cx="288.7" cy="135.8" r="4.8"/>
<circle cx="288" cy="175.6" r="4.8"/>
<circle cx="197.7" cy="187.7" r="4.8"/>
<circle cx="352.5" cy="210.2" r="4.8"/>
<circle cx="378.4" cy="213.4" r="4.8"/>
<circle cx="428.8" cy="256" r="4.8"/>
<circle cx="406.2" cy="291.3" r="4.8"/>
<circle cx="501.2" cy="310.5" r="4.8"/>
<circle cx="608.2" cy="327" r="4.8"/>
<circle cx="298.8" cy="437" r="4.8"/>
</g>
<path d="M669 71.5l20.1-16.3 20.8 16.3zM668.1 72.2l41.8-.7h-40.9z" fill="#000" stroke="#000" stroke-width=".38"/>
<path d="M691.9 38.1v12.2l-8.1-12.3v13.3" fill="none" stroke="#000" stroke-width="2.1"/>
<g font-size="14">
<text x="181.5" y="528.9">NODES-CITY SCALE</text>
<text x="178.4" y="546.8">&amp; NEIGHBOURHOOD SCALE</text>
</g>
<g font-size="9.3">
<text x="448.7" y="514.1">SIGN</text>
<text x="513.4" y="515.4">NAME - SEJAL LOKE</text>
<text x="674.6" y="512.2">STAMP</text>
<text x="513.4" y="532.6">COLLEGE-DBHCOA</text>
<text x="513.5" y="550">SUBJECT -ALLIED DESIGN</text>
<text x="513.4" y="566.4">ROLLNO - 74</text>
</g>
<g font-size="4.7">
<text x="598.9" y="290.9">SYMBOL</text>
<text x="647.2" y="291.2">DESCRIPTION</text>
<text x="643" y="310.4">PRIMARY NODES</text>
<text x="641.6" y="327.3">SECONDARY NODES</text>
</g>
<g font-size="3.2">
<text x="370.5" y="60.3" transform="rotate(-1 370.5 60.3)">POLICE STATION</text>
<text x="357.9" y="94.3" transform="rotate(-1 357.9 94.3)">SHALYAK HOSPITAL</text>
<text x="284.4" y="145" transform="rotate(-1 284.4 145)">SHIV SAGAR HOTEL</text>
<text x="293.6" y="170.1" transform="rotate(-18 293.6 170.1)">HARDEVI SOCIETY</text>
<text x="183.4" y="182.2" transform="rotate(-1 183.4 182.2)">SATELITE COMPLEX</text>
<text x="325.6" y="203.9" transform="rotate(-1 325.6 203.9)">HARDEVI SOCIETY</text>
<text x="372.6" y="206.4" transform="rotate(-1 372.6 206.4)">JAIN TEMPLE</text>
<text x="399.2" y="216.5" transform="rotate(-1 399.2 216.5)">ANAND HOSPITAL</text>
<text x="143.4" y="236.1" transform="rotate(-1 143.4 236.1)">JES SCHOOL</text>
<text x="441.4" y="235.6" transform="rotate(-1 441.4 235.6)">ISMAIL YUSUF BUS STOP</text>
<text x="418.6" y="264.6" transform="rotate(-1 418.6 264.6)">ANAND HOSPITAL</text>
<text x="394.6" y="300.3" transform="rotate(-1 394.6 300.3)">EYE CARE HOSPITAL</text>
<text x="491.3" y="318.4" transform="rotate(-1 491.3 318.4)">RAM MANDIR</text>
<text x="368.7" y="388.2" transform="rotate(-1 368.7 388.2)">ISMAIL YUSUF COLLEGE</text>
<text x="491.2" y="441.3" transform="rotate(-1 491.2 441.3)">BANDAR PLAT</text>
<text x="280.6" y="445.9" transform="rotate(-1 280.6 445.9)">ISMAIL YUSUF MASJID</text>
</g>
</svg>
